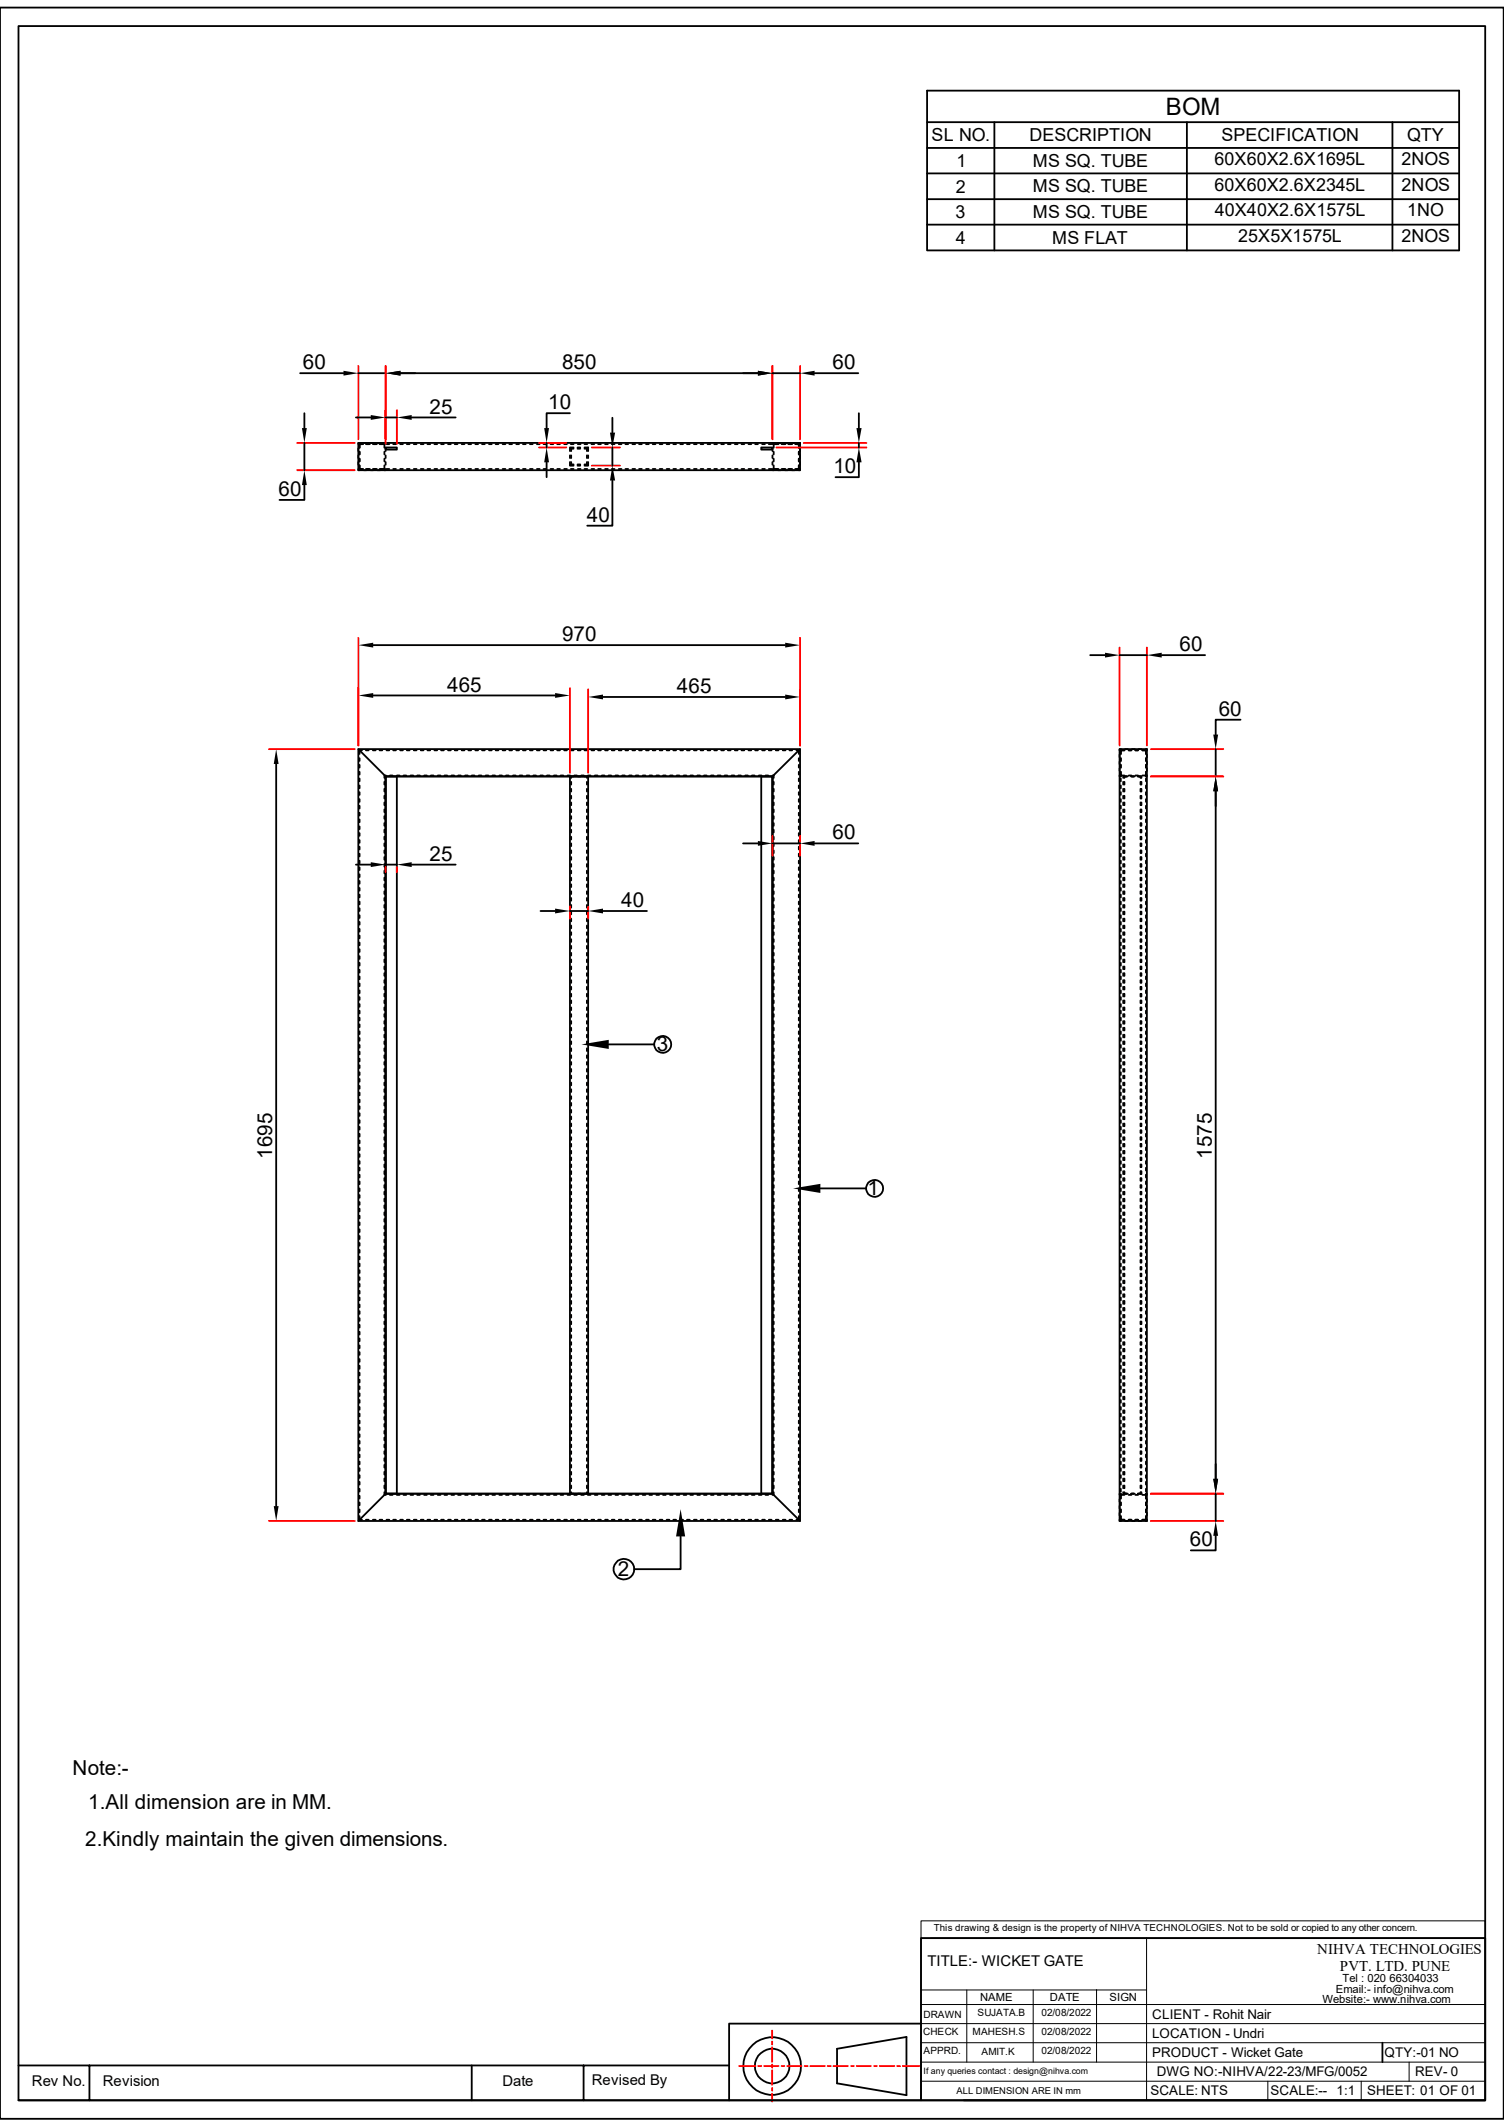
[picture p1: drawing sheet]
<svg xmlns="http://www.w3.org/2000/svg" width="210mm" height="297mm" viewBox="0 0 210 297" stroke-linecap="round" stroke-linejoin="round" font-family="sans-serif">
<g fill="none" stroke="#000" stroke-width=".25">
<path d="M0 1.1h210v294.8h-210zM2.6 3.6h204.8v289.7h-204.8zM41.9 52.1h6.1M50 52.1h3.8M55.9 52.1h49.9M107.9 52.1h3.8M113.7 52.1h6.1M50 61.8h61.7v3.9h-61.7zM50 65.5v.2h.2M50 62.6v.4M50 63.6v.4M50 64.5v.4"/>
<path d="M50.2 61.8h-.2v.2M50.2 63.1v.4M50.2 64.1v.3M50.5 65.5h-.3v-.5v.5h.5M50.5 62h-.3v.5v-.5h.5M50.8 65.7h.4M50.8 61.8h.4M51.1 62h.5M51.6 65.5h-.5M51.7 65.7h.4M51.7 61.8h.4M52.1 62h.5"/>
<path d="M52.6 65.5h-.5M52.7 65.7h.4M52.7 61.8h.4M53 62h.7v.5M53 65.5h.4M53.6 61.8h.2v.2M53.7 65v.5h-.5M53.7 63.1v.4M53.7 64.1v.3M53.8 62.6v.4M53.8 63.6v.4M53.8 64.5v.4"/>
<path d="M53.8 62.5h1.6v.3h-1.6zM53.8 65.5v.2h-.2M54 65.5h.4M54 62h.4M54.9 62h.4M54.9 65.5h.4M55.9 65.5h.4M55.9 62h.4M56.8 62h.4M56.8 65.5h.4M57.8 62h.4M57.8 65.5h.4"/>
<path d="M58.8 62h.3M58.8 65.5h.3M59.7 62h.4M59.7 65.5h.4M60.7 65.5h.3M60.7 62h.3M61.6 62h.4M61.6 65.5h.4M62.6 65.5h.3M62.6 62h.3M63.5 65.5h.4M63.5 62h.4"/>
<path d="M64.5 62h.4M64.5 65.5h.4M65.4 65.5h.4M65.4 62h.4M66.4 62h.4M66.4 65.5h.4M67.3 62h.4M67.3 65.5h.4M68.3 62h.4M68.3 65.5h.4M69.2 62h.4M69.2 65.5h.4"/>
<path d="M70.2 65.5h.4M70.2 62h.4M71.1 62h.4M71.1 65.5h.4M72.1 65.5h.4M72.1 62h.4M73 62h.4M73 65.5h.4M74 62h.4M74 65.5h.4M75 62h.4M75 65.5h.4"/>
<path d="M75.9 62h.4M75.9 65.5h.4M76.9 62h.4M76.9 65.5h.4M77.8 62h.4M77.8 65.5h.4M78.8 62h.4M78.8 65.5h.4M79.6 64.5v.5h.5M79.6 63.6v.4M79.7 65.5h.4M79.7 62h.4"/>
<path d="M79.8 64.5v.4h.3M79.8 63.6v.4M80.1 62.5h-.5v.5M80.1 62.7h-.3v.3M80.6 65h.4M80.6 62.5h.4M80.6 64.9h.4M80.6 62.7h.4M80.7 62h.4M80.7 65.5h.4M81.6 62h.4M81.6 65.5h.4"/>
<path d="M81.6 62.7h.4v.3M81.6 62.5h.5v.5M82 64.5v.4h-.4M82 63.6v.4M82.1 64.5v.5h-.5M82.1 63.6v.4M82.6 62h.4M82.6 65.5h.4M83.5 62h.4M83.5 65.5h.4M84.5 62h.4M84.5 65.5h.4"/>
<path d="M85.4 62h.4M85.4 65.5h.4M86.4 62h.4M86.4 65.5h.4M87.3 65.5h.4M87.3 62h.4M88.3 62h.4M88.3 65.5h.4M89.2 65.5h.4M89.2 62h.4M90.2 62h.4M90.2 65.5h.4"/>
<path d="M91.1 62h.4M91.1 65.5h.4M92.1 62h.4M92.1 65.5h.4M93.1 62h.4M93.1 65.5h.4M94 65.5h.4M94 62h.4M95 62h.4M95 65.5h.4M95.9 65.5h.4M95.9 62h.4"/>
<path d="M96.9 62h.4M96.9 65.5h.4M97.8 62h.4M97.8 65.5h.4M98.8 65.5h.4M98.8 62h.4M99.7 62h.4M99.7 65.5h.4M100.7 65.5h.4M100.7 62h.4M101.6 62h.4M101.6 65.5h.4"/>
<path d="M102.6 62h.4M102.6 65.5h.4M103.5 65.5h.4M103.5 62h.4M104.5 62h.4M104.5 65.5h.4M105.5 65.5h.3M105.5 62h.3M106.3 62.5h1.6v.3h-1.6zM106.4 62h.4M106.4 65.5h.4M107.4 62h.3"/>
<path d="M107.4 65.5h.3M107.9 65.5v.2h.2M107.9 62.6v.4M107.9 63.6v.4M107.9 64.5v.4M108 65v.5h.5M108 63.1v.4M108 64.1v.3M108.1 61.8h-.2v.2M108.3 65.5h.4M108.3 62h.4M108.5 62h-.5v.5"/>
<path d="M108.6 65.7h.4M108.6 61.8h.4M109.1 65.5h.6M109.6 65.7h.4M109.6 61.8h.4M109.7 62h-.6M110.1 65.5h.5M110.6 65.7h.4M110.6 61.8h.4M110.6 62h-.5M111 65.5h.5v-.5v.5h-.3M111 62h.5v.5"/>
<path d="M111.5 61.8h.2v.2M111.5 63.1v.4M111.5 64.1v.3M111.7 65.5v.2h-.2M111.7 62.6v.4M111.7 63.6v.4M111.7 64.5v.4M52.1 90.1h57.5M52.1 97.1h25.4M84.2 97.3h25.4M38.6 106.7v103.6M50 104.6h61.7v107.8h-61.7z"/>
<path d="M50 104.6l3.8 3.8M50.2 105.9v.4M50.2 106.8v.4M50.2 107.8v.4M50.2 108.7v.4M50.2 109.7v.4M50.2 110.6v.4M50.2 111.6v.4M50.2 112.5v.4M50.2 113.5v.4M50.2 114.4v.4M50.2 115.4v.4"/>
<path d="M50.2 116.3v.4M50.2 117.3v.4M50.2 118.2v.4M50.2 119.2v.4M50.5 104.8h-.3v.5M51.1 104.8h.4M52.1 104.8h.4M53 104.8h.4M53.7 109.2v.4M53.7 110.2v.3M53.7 111.1v.4M53.7 112.1v.3"/>
<path d="M53.7 113v.4M53.7 114v.3M53.7 114.9v.4M53.7 115.9v.3M53.7 116.8v.4M53.7 117.8v.4M53.7 118.7v.4M53.7 119.7v.4M53.8 108.4h54.1v100.2h-54.1zM53.8 108.4h1.6v100.2h-1.6zM53.9 108.3h-.2v.3M54 104.8h.4"/>
<path d="M54.4 108.3h.4M54.9 104.8h.4M55.4 108.3h.4M55.9 104.8h.4M56.3 108.3h.4M56.8 104.8h.4M57.3 108.3h.4M57.8 104.8h.4M58.3 108.3h.3M58.8 104.8h.3M59.2 108.3h.4M59.7 104.8h.4"/>
<path d="M60.2 108.3h.3M60.7 104.8h.3M61.1 108.3h.4M61.6 104.8h.4M62.1 108.3h.3M62.6 104.8h.3M63 108.3h.4M63.5 104.8h.4M64 108.3h.3M64.5 104.8h.4M64.9 108.3h.4M65.4 104.8h.4"/>
<path d="M65.9 108.3h.4M66.4 104.8h.4M66.8 108.3h.4M67.3 104.8h.4M67.8 108.3h.4M68.3 104.8h.4M68.7 108.3h.4M69.2 104.8h.4M69.7 108.3h.4M70.2 104.8h.4M70.7 108.3h.3M71.1 104.8h.4"/>
<path d="M71.6 108.3h.4M72.1 104.8h.4M72.6 108.3h.3M73 104.8h.4M73.5 108.3h.4M74 104.8h.4M74.5 108.3h.3M75 104.8h.4M75.4 108.3h.4M75.9 104.8h.4M76.4 108.3h.4M76.9 104.8h.4"/>
<path d="M77.3 108.3h.4M77.8 104.8h.4M78.3 108.3h.4M78.8 104.8h.4M79.2 108.3h.4M79.6 108.4h2.5v100.2h-2.5zM79.7 104.8h.4M79.8 109.2v.4M79.8 110.2v.3M79.8 111.1v.4M79.8 112.1v.3M79.8 113v.4"/>
<path d="M79.8 114v.3M79.8 114.9v.4M79.8 115.9v.3M79.8 116.8v.4M79.8 117.8v.4M79.8 118.7v.4M79.8 119.7v.4M80.1 108.4h-.3v.2M80.2 108.3h.4M80.7 108.4h.4M80.7 104.8h.4M81.2 108.3h.3"/>
<path d="M81.6 104.8h.4M81.6 108.4h.4v.2M82 109.2v.4M82 110.2v.3M82 111.1v.4M82 112.1v.3M82 113v.4M82 114v.3M82 114.9v.4M82 115.9v.3M82 116.8v.4M82 117.8v.4"/>
<path d="M82 118.7v.4M82 119.7v.4M82.1 108.3h.4M82.6 104.8h.4M83.1 108.3h.3M83.5 104.8h.4M84 108.3h.4M84.5 104.8h.4M85 108.3h.3M85.4 104.8h.4M85.9 108.3h.4M86.4 104.8h.4"/>
<path d="M86.9 108.3h.3M87.3 104.8h.4M87.8 108.3h.4M88.3 104.8h.4M88.8 108.3h.4M89.2 104.8h.4M89.7 108.3h.4M90.2 104.8h.4M90.7 108.3h.4M91.1 104.8h.4M91.7 108.3h.3M92.1 104.8h.4"/>
<path d="M92.6 108.3h.4M93.1 104.8h.4M93.6 108.3h.3M94 104.8h.4M94.5 108.3h.4M95 104.8h.4M95.5 108.3h.3M95.9 104.8h.4M96.4 108.3h.4M96.9 104.8h.4M97.4 108.3h.3M97.8 104.8h.4"/>
<path d="M98.3 108.3h.4M98.8 104.8h.4M99.3 108.3h.4M99.7 104.8h.4M100.2 108.3h.4M100.7 104.8h.4M101.2 108.3h.4M101.6 104.8h.4M102.2 108.3h.3M102.6 104.8h.4M103.1 108.3h.4M103.5 104.8h.4"/>
<path d="M104.1 108.3h.3M104.5 104.8h.4M105 108.3h.4M105.5 104.8h.3M106 108.3h.3M106.3 108.4h1.6v100.2h-1.6zM106.4 104.8h.4M106.9 108.3h.4M107.4 104.8h.3M107.9 108.3h.1v.3M108 109.2v.4M108 110.2v.3"/>
<path d="M108 111.1v.4M108 112.1v.3M108 113v.4M108 114v.3M108 114.9v.4M108 115.9v.3M108 116.8v.4M108 117.8v.4M108 118.7v.4M108 119.7v.4M108.3 104.8h.4M109.3 104.8h.4"/>
<path d="M110.2 104.8h.4M111.2 104.8h.3v.5M111.5 105.9v.4M111.5 106.8v.4M111.5 107.8v.4M111.5 108.7v.4M111.5 109.7v.4M111.5 110.6v.4M111.5 111.6v.4M111.5 112.5v.4M111.5 113.5v.4M111.5 114.4v.4"/>
<path d="M111.5 115.4v.4M111.5 116.3v.4M111.5 117.3v.4M111.5 118.2v.4M111.5 119.2v.4M111.7 104.6l-3.8 3.8M156.3 104.6h3.8v107.8h-3.8zM156.3 108.2v.2h.2M156.3 105.4v.3M156.3 106.3v.4M156.3 107.3v.4M156.5 108.2v-.4v.5h.5"/>
<path d="M156.5 105.9v.4M156.5 106.8v.4M156.5 108.7v.4M156.5 109.7v.4M156.5 110.6v.4M156.5 111.6v.4M156.5 112.5v.4M156.5 113.5v.4M156.5 114.4v.4M156.5 115.4v.4M156.5 116.3v.4M156.5 117.3v.4"/>
<path d="M156.5 118.2v.4M156.5 119.2v.4M156.5 104.6h-.2v.2M156.8 109.2v.4M156.8 110.2v.3M156.8 111.1v.4M156.8 112.1v.3M156.8 113v.4M156.8 114v.3M156.8 114.9v.4M156.8 115.9v.3M156.8 116.8v.4"/>
<path d="M156.8 117.8v.4M156.8 118.7v.4M156.8 119.7v.4M156.8 108.6v-.2h.6h-.4v.2M157 104.8h-.5v.5M157 109.2v.4M157 110.2v.3M157 111.1v.4M157 112.1v.3M157 113v.4M157 114v.3M157 114.9v.4"/>
<path d="M157 115.9v.3M157 116.8v.4M157 117.8v.4M157 118.7v.4M157 119.7v.4M157.1 108.4h.4M157.1 104.6h.4M157.6 104.8h.4M157.6 108.3h.4M157.9 108.4h.6M158.1 104.6h.4M158.5 104.8h.4"/>
<path d="M158.5 108.3h.4M159 108.4h.4M159 104.6h.4M159.3 108.6v-.2h-.4h.5v.2M159.3 109.2v.4M159.3 110.2v.3M159.3 111.1v.4M159.3 112.1v.3M159.3 113v.4M159.3 114v.3M159.3 114.9v.4M159.3 115.9v.3"/>
<path d="M159.3 116.8v.4M159.3 117.8v.4M159.3 118.7v.4M159.3 119.7v.4M159.4 109.2v.4M159.4 110.2v.3M159.4 111.1v.4M159.4 112.1v.3M159.4 113v.4M159.4 114v.3M159.4 114.9v.4M159.4 115.9v.3"/>
<path d="M159.4 116.8v.4M159.4 117.8v.4M159.4 118.7v.4M159.4 119.7v.4M159.5 104.8h.5v.5v-.5zM160 104.6h.1v.2M160 108.2v-.4v.5h-.5M160 105.9v.4M160 108.7v.4M160 109.7v.4M160 110.6v.4M160 111.6v.4"/>
<path d="M160 112.5v.4M160 113.5v.4M160 114.4v.4M160 115.4v.4M160 116.3v.4M160 117.3v.4M160 118.2v.4M160 119.2v.4M160 106.8v.4M160.1 108.2v.2h-.1M160.1 105.4v.3M160.1 106.3v.4"/>
<path d="M160.1 107.3v.4M50.2 120.2v.4M50.2 121.1v.4M50.2 122.1v.4M50.2 123v.4M50.2 124v.4M50.2 124.9v.4M50.2 125.9v.4M50.2 126.8v.4M50.2 127.8v.4M50.2 128.7v.4M50.2 129.7v.4"/>
<path d="M50.2 130.6v.4M50.2 131.6v.4M50.2 132.5v.4M50.2 133.5v.4M50.2 134.5v.3M50.2 135.4v.4M50.2 136.4v.3M50.2 137.3v.4M50.2 138.3v.4M50.2 139.2v.4M53.7 120.7v.3M53.7 121.6v.4"/>
<path d="M53.7 122.6v.3M53.7 123.5v.4M53.7 124.5v.3M53.7 125.4v.4M53.7 126.4v.3M53.7 127.3v.4M53.7 128.3v.4M53.7 129.2v.4M53.7 130.2v.4M53.7 131.1v.4M53.7 132.1v.4M53.7 133.1v.3"/>
<path d="M53.7 134v.4M53.7 135v.3M53.7 135.9v.4M53.7 136.9v.3M53.7 137.8v.4M53.7 138.8v.3M53.7 139.7v.4M75.5 127.2h2M79.6 127.2h2.5M79.8 120.7v.3M79.8 121.6v.4M79.8 122.6v.3"/>
<path d="M79.8 123.5v.4M79.8 124.5v.3M79.8 125.4v.4M79.8 126.4v.3M79.8 127.3v.4M79.8 128.3v.4M79.8 129.2v.4M79.8 130.2v.4M79.8 131.1v.4M79.8 132.1v.4M79.8 133.1v.3M79.8 134v.4"/>
<path d="M79.8 135v.3M79.8 135.9v.4M79.8 136.9v.3M79.8 137.8v.4M79.8 138.8v.3M79.8 139.7v.4M82 120.6v.4M82 121.6v.4M82 122.6v.3M82 123.5v.4M82 124.5v.3M82 125.4v.4"/>
<path d="M82 126.4v.3M82 127.3v.4M82 128.3v.4M82 129.2v.4M82 130.2v.4M82 131.1v.4M82 132.1v.4M82 133.1v.3M82 134v.4M82 135v.3M82 135.9v.4M82 136.9v.3"/>
<path d="M82 137.8v.4M82 138.8v.3M82 139.7v.4M84.2 127.2h6.1M108 120.6v.4M108 121.6v.4M108 122.6v.3M108 123.5v.4M108 124.5v.3M108 125.4v.4M108 126.4v.3M108 127.3v.4"/>
<path d="M108 128.3v.4M108 129.2v.4M108 130.2v.4M108 131.1v.4M108 132.1v.4M108 133.1v.3M108 134v.4M108 135v.3M108 135.9v.4M108 136.9v.3M108 137.8v.4M108 138.8v.3"/>
<path d="M108 139.7v.4M111.5 120.2v.4M111.5 121.1v.4M111.5 122.1v.4M111.5 123v.4M111.5 124v.4M111.5 124.9v.4M111.5 125.9v.4M111.5 126.8v.4M111.5 127.8v.4M111.5 128.7v.4M111.5 129.7v.4"/>
<path d="M111.5 130.6v.4M111.5 131.6v.4M111.5 132.5v.4M111.5 133.5v.4M111.5 134.5v.3M111.5 135.4v.4M111.5 136.4v.3M111.5 137.3v.4M111.5 138.3v.4M111.5 139.2v.4M156.5 120.2v.4M156.5 121.1v.4"/>
<path d="M156.5 122.1v.4M156.5 123v.4M156.5 124v.4M156.5 124.9v.4M156.5 125.9v.4M156.5 126.8v.4M156.5 127.8v.4M156.5 128.7v.4M156.5 129.7v.4M156.5 130.6v.4M156.5 131.6v.4M156.5 132.5v.4"/>
<path d="M156.5 133.5v.4M156.5 134.5v.3M156.5 135.4v.4M156.5 136.4v.3M156.5 137.3v.4M156.5 138.3v.4M156.5 139.2v.4M156.8 120.7v.3M156.8 121.6v.4M156.8 122.6v.3M156.8 123.5v.4M156.8 124.5v.3"/>
<path d="M156.8 125.4v.4M156.8 126.4v.3M156.8 127.3v.4M156.8 128.3v.4M156.8 129.2v.4M156.8 130.2v.4M156.8 131.1v.4M156.8 132.1v.4M156.8 133.1v.3M156.8 134v.4M156.8 135v.3M156.8 135.9v.4"/>
<path d="M156.8 136.9v.3M156.8 137.8v.4M156.8 138.8v.3M156.8 139.7v.4M157 120.7v.3M157 121.6v.4M157 122.6v.3M157 123.5v.4M157 124.5v.3M157 125.4v.4M157 126.4v.3M157 127.3v.4"/>
<path d="M157 128.3v.4M157 129.2v.4M157 130.2v.4M157 131.1v.4M157 132.1v.4M157 133.1v.3M157 134v.4M157 135v.3M157 135.9v.4M157 136.9v.3M157 137.8v.4M157 138.8v.3"/>
<path d="M157 139.7v.4M159.3 120.6v.4M159.3 121.6v.4M159.3 122.6v.3M159.3 123.5v.4M159.3 124.5v.3M159.3 125.4v.4M159.3 126.4v.3M159.3 127.3v.4M159.3 128.3v.4M159.3 129.2v.4M159.3 130.2v.4"/>
<path d="M159.3 131.1v.4M159.3 132.1v.4M159.3 133.1v.3M159.3 134v.4M159.3 135v.3M159.3 135.9v.4M159.3 136.9v.3M159.3 137.8v.4M159.3 138.8v.3M159.3 139.7v.4M159.4 120.6v.4M159.4 121.6v.4"/>
<path d="M159.4 122.6v.3M159.4 123.5v.4M159.4 124.5v.3M159.4 125.4v.4M159.4 126.4v.3M159.4 127.3v.4M159.4 128.3v.4M159.4 129.2v.4M159.4 130.2v.4M159.4 131.1v.4M159.4 132.1v.4M159.4 133.1v.3"/>
<path d="M159.4 134v.4M159.4 135v.3M159.4 135.9v.4M159.4 136.9v.3M159.4 137.8v.4M159.4 138.8v.3M159.4 139.7v.4M160 120.2v.4M160 121.1v.4M160 122.1v.4M160 123v.4M160 124v.4"/>
<path d="M160 124.9v.4M160 125.9v.4M160 126.8v.4M160 127.8v.4M160 128.7v.4M160 129.7v.4M160 130.6v.4M160 131.6v.4M160 132.5v.4M160 133.5v.4M160 134.5v.3M160 135.4v.4"/>
<path d="M160 136.4v.3M160 137.3v.4M160 138.3v.4M160 139.2v.4M50.2 140.2v.4M50.2 141.1v.4M50.2 142.1v.4M50.2 143v.4M50.2 144v.4M50.2 144.9v.4M50.2 145.9v.4M50.2 146.9v.3"/>
<path d="M50.2 147.8v.4M50.2 148.8v.3M50.2 149.7v.4M50.2 150.7v.3M50.2 151.6v.4M50.2 152.6v.4M50.2 153.5v.4M50.2 154.5v.4M50.2 155.4v.4M50.2 156.4v.4M50.2 157.4v.3M50.2 158.3v.4"/>
<path d="M50.2 159.3v.3M53.7 140.7v.4M53.7 141.6v.4M53.7 142.6v.4M53.7 143.5v.4M53.7 144.5v.4M53.7 145.4v.4M53.7 146.4v.4M53.7 147.4v.3M53.7 148.3v.4M53.7 149.3v.3M53.7 150.2v.4"/>
<path d="M53.7 151.2v.4M53.7 152.1v.4M53.7 153.1v.4M53.7 154v.4M53.7 155v.4M53.7 155.9v.4M53.7 156.9v.4M53.7 157.8v.4M53.7 158.8v.4M53.7 159.7v.4M79.8 140.7v.4M79.8 141.6v.4"/>
<path d="M79.8 142.6v.4M79.8 143.5v.4M79.8 144.5v.4M79.8 145.4v.4M79.8 146.4v.4M79.8 147.4v.3M79.8 148.3v.4M79.8 149.3v.3M79.8 150.2v.4M79.8 151.2v.4M79.8 152.1v.4M79.8 153.1v.4"/>
<path d="M79.8 154v.4M79.8 155v.4M79.8 155.9v.4M79.8 156.9v.4M79.8 157.8v.4M79.8 158.8v.4M79.8 159.7v.4M82 140.7v.4M82 141.6v.4M82 142.6v.4M82 143.5v.4M82 144.5v.4"/>
<path d="M82 145.4v.4M82 146.4v.4M82 147.4v.3M82 148.3v.4M82 149.3v.3M82 150.2v.4M82 151.2v.4M82 152.1v.4M82 153.1v.4M82 154v.4M82 155v.4M82 155.9v.4"/>
<path d="M82 156.9v.4M82 157.8v.4M82 158.8v.4M82 159.7v.4M108 140.7v.4M108 141.6v.4M108 142.6v.4M108 143.5v.4M108 144.5v.4M108 145.4v.4M108 146.4v.4M108 147.4v.3"/>
<path d="M108 148.3v.4M108 149.3v.3M108 150.2v.4M108 151.2v.4M108 152.1v.4M108 153.1v.4M108 154v.4M108 155v.4M108 155.9v.4M108 156.9v.4M108 157.8v.4M108 158.8v.4"/>
<path d="M108 159.7v.4M111.5 140.2v.4M111.5 141.1v.4M111.5 142.1v.4M111.5 143v.4M111.5 144v.4M111.5 144.9v.4M111.5 145.9v.4M111.5 146.9v.3M111.5 147.8v.4M111.5 148.8v.3M111.5 149.7v.4"/>
<path d="M111.5 150.7v.3M111.5 151.6v.4M111.5 152.6v.4M111.5 153.5v.4M111.5 154.5v.4M111.5 155.4v.4M111.5 156.4v.4M111.5 157.4v.3M111.5 158.3v.4M111.5 159.3v.3M156.5 140.2v.4M156.5 141.1v.4"/>
<path d="M156.5 142.1v.4M156.5 143v.4M156.5 144v.4M156.5 144.9v.4M156.5 145.9v.4M156.5 146.9v.3M156.5 147.8v.4M156.5 148.8v.3M156.5 149.7v.4M156.5 150.7v.3M156.5 151.6v.4M156.5 152.6v.4"/>
<path d="M156.5 153.5v.4M156.5 154.5v.4M156.5 155.4v.4M156.5 156.4v.4M156.5 157.4v.3M156.5 158.3v.4M156.5 159.3v.3M156.8 140.7v.4M156.8 141.6v.4M156.8 142.6v.4M156.8 143.5v.4M156.8 144.5v.4"/>
<path d="M156.8 145.4v.4M156.8 146.4v.4M156.8 147.4v.3M156.8 148.3v.4M156.8 149.3v.3M156.8 150.2v.4M156.8 151.2v.4M156.8 152.1v.4M156.8 153.1v.4M156.8 154v.4M156.8 155v.4M156.8 155.9v.4"/>
<path d="M156.8 156.9v.4M156.8 157.8v.4M156.8 158.8v.4M156.8 159.7v.4M157 140.7v.4M157 141.6v.4M157 142.6v.4M157 143.5v.4M157 144.5v.4M157 145.4v.4M157 146.4v.4M157 147.4v.3"/>
<path d="M157 148.3v.4M157 149.3v.3M157 150.2v.4M157 151.2v.4M157 152.1v.4M157 153.1v.4M157 154v.4M157 155v.4M157 155.9v.4M157 156.9v.4M157 157.8v.4M157 158.8v.4"/>
<path d="M157 159.7v.4M159.3 140.7v.4M159.3 141.6v.4M159.3 142.6v.4M159.3 143.5v.4M159.3 144.5v.4M159.3 145.4v.4M159.3 146.4v.4M159.3 147.4v.3M159.3 148.3v.4M159.3 149.3v.3M159.3 150.2v.4"/>
<path d="M159.3 151.2v.4M159.3 152.1v.4M159.3 153.1v.4M159.3 154v.4M159.3 155v.4M159.3 155.9v.4M159.3 156.9v.4M159.3 157.8v.4M159.3 158.8v.4M159.3 159.7v.4M159.4 140.7v.4M159.4 141.6v.4"/>
<path d="M159.4 142.6v.4M159.4 143.5v.4M159.4 144.5v.4M159.4 145.4v.4M159.4 146.4v.4M159.4 147.4v.3M159.4 148.3v.4M159.4 149.3v.3M159.4 150.2v.4M159.4 151.2v.4M159.4 152.1v.4M159.4 153.1v.4"/>
<path d="M159.4 154v.4M159.4 155v.4M159.4 155.9v.4M159.4 156.9v.4M159.4 157.8v.4M159.4 158.8v.4M159.4 159.7v.4M160 140.2v.4M160 141.1v.4M160 142.1v.4M160 143v.4M160 144v.4"/>
<path d="M160 144.9v.4M160 145.9v.4M160 146.9v.3M160 147.8v.4M160 148.8v.3M160 149.7v.4M160 150.7v.3M160 151.6v.4M160 152.6v.4M160 153.5v.4M160 154.5v.4M160 155.4v.4"/>
<path d="M160 156.4v.4M160 157.4v.3M160 158.3v.4M160 159.3v.3M50.2 160.2v.4M50.2 161.2v.3M50.2 162.1v.4M50.2 163.1v.3M50.2 164v.4M50.2 165v.4M50.2 165.9v.4M50.2 166.9v.4"/>
<path d="M50.2 167.9v.3M50.2 168.8v.4M50.2 169.8v.3M50.2 170.7v.4M50.2 171.7v.3M50.2 172.6v.4M50.2 173.6v.3M50.2 174.5v.4M50.2 175.5v.4M50.2 176.4v.4M50.2 177.4v.4M50.2 178.4v.3"/>
<path d="M50.2 179.3v.4M53.7 160.7v.4M53.7 161.6v.4M53.7 162.6v.4M53.7 163.5v.5M53.7 164.5v.4M53.7 165.5v.4M53.7 166.4v.4M53.7 167.4v.4M53.7 168.3v.4M53.7 169.3v.4M53.7 170.2v.4"/>
<path d="M53.7 171.2v.4M53.7 172.1v.4M53.7 173.1v.4M53.7 174v.4M53.7 175v.4M53.7 175.9v.4M53.7 176.9v.4M53.7 177.8v.4M53.7 178.8v.4M53.7 179.7v.4M79.8 160.7v.4M79.8 161.6v.4"/>
<path d="M79.8 162.6v.4M79.8 163.5v.5M79.8 164.5v.4M79.8 165.5v.4M79.8 166.4v.4M79.8 167.4v.4M79.8 168.3v.4M79.8 169.3v.4M79.8 170.2v.4M79.8 171.2v.4M79.8 172.1v.4M79.8 173.1v.4"/>
<path d="M79.8 174v.4M79.8 175v.4M79.8 175.9v.4M79.8 176.9v.4M79.8 177.8v.4M79.8 178.8v.4M79.8 179.7v.4M82 160.7v.4M82 161.6v.4M82 162.6v.4M82 163.5v.5M82 164.5v.4"/>
<path d="M82 165.5v.4M82 166.4v.4M82 167.4v.4M82 168.3v.4M82 169.3v.4M82 170.2v.4M82 171.2v.4M82 172.1v.4M82 173.1v.4M82 174v.4M82 175v.4M82 175.9v.4"/>
<path d="M82 176.9v.4M82 177.8v.4M82 178.8v.4M82 179.7v.4M108 160.7v.4M108 161.6v.4M108 162.6v.4M108 163.5v.5M108 164.5v.4M108 165.5v.4M108 166.4v.4M108 167.4v.4"/>
<path d="M108 168.3v.4M108 169.3v.4M108 170.2v.4M108 171.2v.4M108 172.1v.4M108 173.1v.4M108 174v.4M108 175v.4M108 175.9v.4M108 176.9v.4M108 177.8v.4M108 178.8v.4"/>
<path d="M108 179.7v.4M111.5 160.2v.4M111.5 161.2v.3M111.5 162.1v.4M111.5 163.1v.3M111.5 164v.4M111.5 165v.4M111.5 165.9v.4M111.5 166.9v.4M111.5 167.9v.3M111.5 168.8v.4M111.5 169.8v.3"/>
<path d="M111.5 170.7v.4M111.5 171.7v.3M111.5 172.6v.4M111.5 173.6v.3M111.5 174.5v.4M111.5 175.5v.4M111.5 176.4v.4M111.5 177.4v.4M111.5 178.4v.3M111.5 179.3v.4M156.5 160.2v.4M156.5 161.2v.3"/>
<path d="M156.5 162.1v.4M156.5 163.1v.3M156.5 164v.4M156.5 165v.4M156.5 165.9v.4M156.5 166.9v.4M156.5 167.9v.3M156.5 168.8v.4M156.5 169.8v.3M156.5 170.7v.4M156.5 171.7v.3M156.5 172.6v.4"/>
<path d="M156.5 173.6v.3M156.5 174.5v.4M156.5 175.5v.4M156.5 176.4v.4M156.5 177.4v.4M156.5 178.4v.3M156.5 179.3v.4M156.8 160.7v.4M156.8 161.6v.4M156.8 162.6v.4M156.8 163.5v.5M156.8 164.5v.4"/>
<path d="M156.8 165.5v.4M156.8 166.4v.4M156.8 167.4v.4M156.8 168.3v.4M156.8 169.3v.4M156.8 170.2v.4M156.8 171.2v.4M156.8 172.1v.4M156.8 173.1v.4M156.8 174v.4M156.8 175v.4M156.8 175.9v.4"/>
<path d="M156.8 176.9v.4M156.8 177.8v.4M156.8 178.8v.4M156.8 179.7v.4M157 160.7v.4M157 161.6v.4M157 162.6v.4M157 163.5v.5M157 164.5v.4M157 165.5v.4M157 166.4v.4M157 167.4v.4"/>
<path d="M157 168.3v.4M157 169.3v.4M157 170.2v.4M157 171.2v.4M157 172.1v.4M157 173.1v.4M157 174v.4M157 175v.4M157 175.9v.4M157 176.9v.4M157 177.8v.4M157 178.8v.4"/>
<path d="M157 179.7v.4M159.3 160.7v.4M159.3 161.6v.4M159.3 162.6v.4M159.3 163.5v.5M159.3 164.5v.4M159.3 165.5v.4M159.3 166.4v.4M159.3 167.4v.4M159.3 168.3v.4M159.3 169.3v.4M159.3 170.2v.4"/>
<path d="M159.3 171.2v.4M159.3 172.1v.4M159.3 173.1v.4M159.3 174v.4M159.3 175v.4M159.3 175.9v.4M159.3 176.9v.4M159.3 177.8v.4M159.3 178.8v.4M159.3 179.7v.4M159.4 160.7v.4M159.4 161.6v.4"/>
<path d="M159.4 162.6v.4M159.4 163.5v.5M159.4 164.5v.4M159.4 165.5v.4M159.4 166.4v.4M159.4 167.4v.4M159.4 168.3v.4M159.4 169.3v.4M159.4 170.2v.4M159.4 171.2v.4M159.4 172.1v.4M159.4 173.1v.4"/>
<path d="M159.4 174v.4M159.4 175v.4M159.4 175.9v.4M159.4 176.9v.4M159.4 177.8v.4M159.4 178.8v.4M159.4 179.7v.4M160 160.2v.4M160 161.2v.3M160 162.1v.4M160 163.1v.3M160 164v.4"/>
<path d="M160 165v.4M160 165.9v.4M160 166.9v.4M160 167.9v.3M160 168.8v.4M160 169.8v.3M160 170.7v.4M160 171.7v.3M160 172.6v.4M160 173.6v.3M160 174.5v.4M160 175.5v.4"/>
<path d="M160 176.4v.4M160 177.4v.4M160 178.4v.3M160 179.3v.4M50.2 180.3v.3M50.2 181.2v.4M50.2 182.2v.3M50.2 183.1v.4M50.2 184.1v.3M50.2 185v.4M50.2 186v.4M50.2 186.9v.4"/>
<path d="M50.2 187.9v.4M50.2 188.8v.4M50.2 189.8v.4M50.2 190.7v.4M50.2 191.7v.4M50.2 192.7v.3M50.2 193.6v.4M50.2 194.6v.3M50.2 195.5v.4M50.2 196.5v.3M50.2 197.4v.4M50.2 198.4v.4"/>
<path d="M50.2 199.3v.4M53.7 180.7v.4M53.7 181.7v.4M53.7 182.6v.4M53.7 183.6v.4M53.7 184.5v.4M53.7 185.5v.4M53.7 186.4v.4M53.7 187.4v.4M53.7 188.3v.4M53.7 189.3v.4M53.7 190.2v.4"/>
<path d="M53.7 191.2v.4M53.7 192.2v.3M53.7 193.1v.4M53.7 194.1v.3M53.7 195v.4M53.7 196v.3M53.7 196.9v.4M53.7 197.9v.3M53.7 198.8v.4M53.7 199.8v.4M79.8 180.7v.4M79.8 181.7v.4"/>
<path d="M79.8 182.6v.4M79.8 183.6v.4M79.8 184.5v.4M79.8 185.5v.4M79.8 186.4v.4M79.8 187.4v.4M79.8 188.3v.4M79.8 189.3v.4M79.8 190.2v.4M79.8 191.2v.4M79.8 192.2v.3M79.8 193.1v.4"/>
<path d="M79.8 194.1v.3M79.8 195v.4M79.8 196v.3M79.8 196.9v.4M79.8 197.9v.3M79.8 198.8v.4M79.8 199.8v.4M82 180.7v.4M82 181.7v.4M82 182.6v.4M82 183.6v.4M82 184.5v.4"/>
<path d="M82 185.5v.4M82 186.4v.4M82 187.4v.4M82 188.3v.4M82 189.3v.4M82 190.2v.4M82 191.2v.4M82 192.2v.3M82 193.1v.4M82 194.1v.3M82 195v.4M82 196v.3"/>
<path d="M82 196.9v.4M82 197.9v.3M82 198.8v.4M82 199.8v.4M108 180.7v.4M108 181.7v.4M108 182.6v.4M108 183.6v.4M108 184.5v.4M108 185.5v.4M108 186.4v.4M108 187.4v.4"/>
<path d="M108 188.3v.4M108 189.3v.4M108 190.2v.4M108 191.2v.4M108 192.2v.3M108 193.1v.4M108 194.1v.3M108 195v.4M108 196v.3M108 196.9v.4M108 197.9v.3M108 198.8v.4"/>
<path d="M108 199.8v.4M111.5 180.3v.3M111.5 181.2v.4M111.5 182.2v.3M111.5 183.1v.4M111.5 184.1v.3M111.5 185v.4M111.5 186v.4M111.5 186.9v.4M111.5 187.9v.4M111.5 188.8v.4M111.5 189.8v.4"/>
<path d="M111.5 190.7v.4M111.5 191.7v.4M111.5 192.7v.3M111.5 193.6v.4M111.5 194.6v.3M111.5 195.5v.4M111.5 196.5v.3M111.5 197.4v.4M111.5 198.4v.4M111.5 199.3v.4M156.5 180.3v.3M156.5 181.2v.4"/>
<path d="M156.5 182.2v.3M156.5 183.1v.4M156.5 184.1v.3M156.5 185v.4M156.5 186v.4M156.5 186.9v.4M156.5 187.9v.4M156.5 188.8v.4M156.5 189.8v.4M156.5 190.7v.4M156.5 191.7v.4M156.5 192.7v.3"/>
<path d="M156.5 193.6v.4M156.5 194.6v.3M156.5 195.5v.4M156.5 196.5v.3M156.5 197.4v.4M156.5 198.4v.4M156.5 199.3v.4M156.8 180.7v.4M156.8 181.7v.4M156.8 182.6v.4M156.8 183.6v.4M156.8 184.5v.4"/>
<path d="M156.8 185.5v.4M156.8 186.4v.4M156.8 187.4v.4M156.8 188.3v.4M156.8 189.3v.4M156.8 190.2v.4M156.8 191.2v.4M156.8 192.2v.3M156.8 193.1v.4M156.8 194.1v.3M156.8 195v.4M156.8 196v.3"/>
<path d="M156.8 196.9v.4M156.8 197.9v.3M156.8 198.8v.4M156.8 199.8v.4M157 180.7v.4M157 181.7v.4M157 182.6v.4M157 183.6v.4M157 184.5v.4M157 185.5v.4M157 186.4v.4M157 187.4v.4"/>
<path d="M157 188.3v.4M157 189.3v.4M157 190.2v.4M157 191.2v.4M157 192.2v.3M157 193.1v.4M157 194.1v.3M157 195v.4M157 196v.3M157 196.9v.4M157 197.9v.3M157 198.8v.4"/>
<path d="M157 199.8v.4M159.3 180.7v.4M159.3 181.7v.4M159.3 182.6v.4M159.3 183.6v.4M159.3 184.5v.4M159.3 185.5v.4M159.3 186.4v.4M159.3 187.4v.4M159.3 188.3v.4M159.3 189.3v.4M159.3 190.2v.4"/>
<path d="M159.3 191.2v.4M159.3 192.2v.3M159.3 193.1v.4M159.3 194.1v.3M159.3 195v.4M159.3 196v.3M159.3 196.9v.4M159.3 197.9v.3M159.3 198.8v.4M159.3 199.8v.4M159.4 180.7v.4M159.4 181.7v.4"/>
<path d="M159.4 182.6v.4M159.4 183.6v.4M159.4 184.5v.4M159.4 185.5v.4M159.4 186.4v.4M159.4 187.4v.4M159.4 188.3v.4M159.4 189.3v.4M159.4 190.2v.4M159.4 191.2v.4M159.4 192.2v.3M159.4 193.1v.4"/>
<path d="M159.4 194.1v.3M159.4 195v.4M159.4 196v.3M159.4 196.9v.4M159.4 197.9v.3M159.4 198.8v.4M159.4 199.8v.4M160 180.3v.3M160 181.2v.4M160 182.2v.3M160 183.1v.4M160 184.1v.3"/>
<path d="M160 185v.4M160 186v.4M160 186.9v.4M160 187.9v.4M160 188.8v.4M160 189.8v.4M160 190.7v.4M160 191.7v.4M160 192.7v.3M160 193.6v.4M160 194.6v.3M160 195.5v.4"/>
<path d="M160 196.5v.3M160 197.4v.4M160 198.4v.4M160 199.3v.4M50.2 200.3v.4M50.2 201.2v.4M50.2 202.2v.4M50.2 203.1v.4M50.2 204.1v.4M50.2 205v.4M50.2 206v.4M50.2 206.9v.4"/>
<path d="M50.2 207.9v.4M50.2 208.9v.4M50.2 209.8v.4M50.2 210.8v.4M50.2 211.7v.5h.3M51.1 212.2h.4M52.1 212.2h.4M53 212.2h.4M53.7 208.4v.3h.2M53.7 200.7v.4M53.7 201.7v.4M53.7 202.6v.4"/>
<path d="M53.7 203.6v.4M53.7 204.6v.3M53.7 205.5v.4M53.7 206.5v.3M53.7 207.4v.4M53.8 208.6l-3.8 3.8M54 212.2h.4M54.4 208.7h.4M54.9 212.2h.4M55.4 208.7h.4M55.9 212.2h.4M56.3 208.7h.4"/>
<path d="M56.8 212.2h.4M57.3 208.7h.4M57.8 212.2h.4M58.3 208.7h.3M58.8 212.2h.3M59.2 208.7h.4M59.7 212.2h.4M60.2 208.7h.3M60.7 212.2h.3M61.1 208.7h.4M61.6 212.2h.4M62.1 208.7h.3"/>
<path d="M62.6 212.2h.3M63 208.7h.4M63.5 212.2h.4M64 208.7h.3M64.5 212.2h.4M64.9 208.7h.4M65.4 212.2h.4M65.9 208.7h.4M66.4 212.2h.4M66.8 208.7h.4M67.3 212.2h.4M67.8 208.7h.4"/>
<path d="M68.3 212.2h.4M68.7 208.7h.4M69.2 212.2h.4M69.7 208.7h.4M70.2 212.2h.4M70.7 208.7h.3M71.1 212.2h.4M71.6 208.7h.4M72.1 212.2h.4M72.6 208.7h.3M73 212.2h.4M73.5 208.7h.4"/>
<path d="M74 212.2h.4M74.5 208.7h.3M75 212.2h.4M75.4 208.7h.4M75.9 212.2h.4M76.4 208.7h.4M76.9 212.2h.4M77.3 208.7h.4M77.8 212.2h.4M78.3 208.7h.4M78.8 212.2h.4M79.2 208.7h.4"/>
<path d="M79.7 212.2h.4M79.8 208.4v.2h.3M79.8 200.7v.4M79.8 201.7v.4M79.8 202.6v.4M79.8 203.6v.4M79.8 204.6v.3M79.8 205.5v.4M79.8 206.5v.3M79.8 207.4v.4M80.2 208.7h.4M80.7 208.6h.4"/>
<path d="M80.7 212.2h.4M81.2 208.7h.3M81.6 212.2h.4M82 208.4v.2h-.4M82 200.7v.4M82 201.7v.4M82 202.6v.4M82 203.6v.4M82 204.6v.3M82 205.5v.4M82 206.5v.3M82 207.4v.4"/>
<path d="M82.1 208.7h.4M82.6 212.2h.4M83.1 208.7h.3M83.5 212.2h.4M84 208.7h.4M84.5 212.2h.4M85 208.7h.3M85.4 212.2h.4M85.9 208.7h.4M86.4 212.2h.4M86.9 208.7h.3M87.3 212.2h.4"/>
<path d="M87.8 208.7h.4M88.3 212.2h.4M88.8 208.7h.4M89.2 212.2h.4M89.7 208.7h.4M90.2 212.2h.4M90.7 208.7h.4M91.1 212.2h.4M91.7 208.7h.3M92.1 212.2h.4M92.6 208.7h.4M93.1 212.2h.4"/>
<path d="M93.6 208.7h.3M94 212.2h.4M94.5 208.7h.4M95 212.2h.4M95.5 208.7h.3M95.9 212.2h.4M96.4 208.7h.4M96.9 212.2h.4M97.4 208.7h.3M97.8 212.2h.4M98.3 208.7h.4M98.8 212.2h.4"/>
<path d="M99.3 208.7h.4M99.7 212.2h.4M100.2 208.7h.4M100.7 212.2h.4M101.2 208.7h.4M101.6 212.2h.4M102.2 208.7h.3M102.6 212.2h.4M103.1 208.7h.4M103.5 212.2h.4M104.1 208.7h.3M104.5 212.2h.4"/>
<path d="M105 208.7h.4M105.5 212.2h.3M106 208.7h.3M106.4 212.2h.4M106.9 208.7h.4M107.4 212.2h.3M107.9 208.6l3.8 3.8M108 200.7v.4M108 201.7v.4M108 202.6v.4M108 203.6v.4M108 204.6v.3"/>
<path d="M108 205.5v.4M108 206.5v.3M108 207.4v.4M108 208.4v.3h-.1M108.3 212.2h.4M109.3 212.2h.4M110.2 212.2h.4M111.5 211.7v.5h-.3M111.5 200.3v.4M111.5 201.2v.4M111.5 202.2v.4M111.5 203.1v.4"/>
<path d="M111.5 204.1v.4M111.5 205v.4M111.5 206v.4M111.5 206.9v.4M111.5 207.9v.4M111.5 208.9v.4M111.5 209.8v.4M111.5 210.8v.4M156.3 212.2v.2h.2M156.3 209.3v.4M156.3 210.3v.4M156.3 211.2v.4"/>
<path d="M156.5 211.7v.5h.5M156.5 200.3v.4M156.5 201.2v.4M156.5 202.2v.4M156.5 203.1v.4M156.5 204.1v.4M156.5 205v.4M156.5 206v.4M156.5 206.9v.4M156.5 207.9v.4M156.5 209.8v.4M156.5 210.8v.4"/>
<path d="M156.5 208.6h-.2v.1M156.8 200.7v.4M156.8 201.7v.4M156.8 202.6v.4M156.8 203.6v.4M156.8 204.6v.3M156.8 205.5v.4M156.8 206.5v.3M156.8 207.4v.4M156.8 208.4v.2h.6h-.4v-.2M157 208.7h-.5v.6v-.4M157 200.7v.4"/>
<path d="M157 201.7v.4M157 202.6v.4M157 203.6v.4M157 204.6v.3M157 205.5v.4M157 206.5v.3M157 207.4v.4M157.1 208.6h.4M157.1 212.4h.4M157.6 212.2h.4M157.6 208.7h.4M157.9 208.6h.6"/>
<path d="M158.1 212.4h.4M158.5 212.2h.4M158.5 208.7h.4M159 212.4h.4M159.3 208.4v.2M159.3 200.7v.4M159.3 201.7v.4M159.3 202.6v.4M159.3 203.6v.4M159.3 204.6v.3M159.3 205.5v.4M159.3 206.5v.3"/>
<path d="M159.3 207.4v.4M159.4 208.4v.2h-.5M159.4 200.7v.4M159.4 201.7v.4M159.4 202.6v.4M159.4 203.6v.4M159.4 204.6v.3M159.4 205.5v.4M159.4 206.5v.3M159.4 207.4v.4M159.5 208.7h.5v.6v-.4M160 208.6h.1v.1"/>
<path d="M160 200.3v.4M160 201.2v.4M160 202.2v.4M160 203.1v.4M160 204.1v.4M160 205v.4M160 206v.4M160 206.9v.4M160 207.9v.4M160 209.8v.4M160 210.8v.4M160 211.7v.5h-.5"/>
<path d="M160.1 209.3v.4M160.1 210.3v.4M160.1 211.2v.4M160.1 212.2v.2h-.1M134.6 293.3h72.8"/>
</g>
<path d="M50 51.1v10.2M53.8 51.1v10.2M107.9 51.1v10.2M111.7 51.1v10.2M50 89.1v15M79.6 96.1v11.8M82.1 96.3v11.6M111.7 89.1v15M37.5 104.6h12M79.6 126.6v1.7M82.1 126.6v1.7M37.5 212.4h12" fill="none" stroke="#f00" stroke-width=".25"/>
<g fill="#000">
<path d="M48 51.8l2 .3-2 .4zM53.8 52.1l2.1-.3v.7zM105.8 51.8l2.1 .3-2.1 .4zM111.7 52.1l2-.3v.7zM50 90.1l2.1-.4v.7zM50 97.1l2.1-.3v.7zM77.5 96.8l2.1 .3-2.1 .4zM82.1 97.3l2.1-.3v.7zM109.6 89.7l2.1 .4-2.1 .3zM109.6 97l2.1 .3-2.1 .4zM38.6 104.6l.3 2.1h-.7zM77.5 126.9l2.1 .3-2.1 .4z"/>
<path d="M82.1 127.2l2.1-.3v.7zM38.2 210.3h.7l-.3 2.1z"/>
</g>
<path d="M128.6 268.2h78.8v2.4h-78.8zM128.6 279.9h78.8M160.1 270.6h47.3M128.6 288h78.8M128.6 285.2h78.8M128.6 282.6h78.8" fill="none" stroke="#000" stroke-width=".14"/>
<path d="M160.5 271.3h22.9v6.3h-22.9z" fill="#fff"/>
<path d="M128.6 270.6v22.7M128.6 277.9h31.5M130 270.6h30.1v22.7M135 277.9v10.1M144.3 277.9v10.1M153.1 277.9v10.1M128.6 290.6h78.8M177 290.6v2.7M190.1 290.6v2.7M196.8 288v2.6" fill="none" stroke="#000" stroke-width=".14"/>
<g fill="none" stroke="#000" stroke-width=".25">
<path d="M129.5 17.1h74.3M129.5 12.7h74.3v22.3h-74.3zM138.9 17.1v17.9M165.7 17.1v17.9M194.4 17.1v17.9M129.5 20.7h74.3M129.5 24.2h74.3M129.5 27.8h74.3M129.5 31.4h74.3M42.5 57.7v2.1M49.7 58.3h2.1M53.8 58.3h1.6"/>
<path d="M57.5 58.3h6.1M79.6 57.7h-3.3v2.1M85.5 58.3v2.1M119.9 57.7v2.1M42.5 67.7v2.1h-3.5M42.5 61.8v3.9M76.3 61.8v.7M76.3 64.6v2M85.5 67.1v6.3h-3.5M85.5 62.5v2.5M119.9 64.6v2h-3.2M119.9 61.8v.7"/>
<path d="M152.2 91.5h2.1M156.3 91.5h3.8M162.2 91.5h6.1M103.8 117.8h2M107.9 117.8h3.8M113.7 117.8h6.1M169.8 104.6v3.8M169.8 110.5v96M173.2 100.5h-3.4v2.1M49.7 120.7h2.1M53.8 120.7h1.6M57.5 120.7h6.1"/>
<path d="M85 145.8h6.3M114.6 165.9h6.3M95 214.5v4.6h-6.4M169.8 214.5v2h-3.5M169.8 208.6v3.8M128.6 270.6h78.8v22.7h-78.8zM2.6 288.4h99.2M12.5 288.4v4.9M65.9 288.4v4.9M81.5 288.4v4.9M116.9 286.1l9.7-1.7v8.2l-9.7-1.7zM128.6 282.6h-26.8v10.7"/>
<path d="M128.6 293.3h-126M193 285.2v2.8"/>
<circle cx="92.5" cy="145.8" r="1.18"/>
<circle cx="122.1" cy="165.9" r="1.18"/>
<circle cx="87.1" cy="219.1" r="1.44"/>
<circle cx="107.8" cy="288.5" r="4"/>
<circle cx="107.8" cy="288.5" r="2.4"/>
</g>
<g fill="none" stroke="#f00" stroke-width=".25">
<path d="M53.8 57.3v4.7M55.4 57.3v4.7M41.5 61.8h8M41.5 65.7h8M75.3 61.8h3.8M75.3 62.5h3.8M82.6 62.5h4M82.6 65h4M108.4 62.5h12.6M112.2 61.8h8.8M156.3 90.4v13.7M160.1 90.4v13.7"/>
<path d="M107.9 116.7v2.8M111.7 116.7v2.8M160.7 104.6h10.1M160.7 108.4h10.1M53.8 121.1v.7M55.4 121.1v.7M160.7 208.6h10.1M160.7 212.4h10.1M103.2 288.5h2.3M105.9 288.5h.4M106.7 288.5h2M107.8 283.5v1.1"/>
<path d="M107.8 285.1v.4M107.8 285.9v2M107.8 288.3v.4M107.8 289.1v2M107.8 291.5v.4M107.8 292.4v1.1M109.1 288.5h.4M109.9 288.5h2M112.4 288.5h.4M113.2 288.5h2M115.6 288.5h.4M116.4 288.5h2"/>
<path d="M118.8 288.5h.4M119.6 288.5h2M122 288.5h.4M122.9 288.5h2M125.3 288.5h.4M126.1 288.5h2.3"/>
</g>
<g fill="#000">
<path d="M42.2 59.8h.6l-.3 2zM51.8 58l2 .3-2 .3zM55.4 58.3l2.1-.3v.6zM76 59.8h.7l-.4 2zM119.6 59.8h.7l-.4 2zM42.5 65.7l.3 2h-.6zM76.3 62.5l.4 2.1h-.7zM85.2 60.4h.7l-.4 2.1zM85.5 65l.4 2.1h-.7zM119.9 62.5l.4 2.1h-.7zM154.3 91.1l2 .4-2 .3zM160.1 91.5l2.1-.4v.7z"/>
<path d="M105.8 117.4l2.1 .4-2.1 .3zM111.7 117.8l2-.4v.7zM169.8 108.4l.3 2.1h-.7zM169.4 102.6h.7l-.3 2zM51.8 120.4l2 .3-2 .4zM55.4 120.7l2.1-.3v.7zM81.2 145.8l3.8-.6v1.3zM110.7 165.9l3.9-.6v1.3zM95 210.7l.7 3.8h-1.3zM169.4 206.5h.7l-.3 2.1zM169.8 212.4l.3 2.1h-.7z"/>
</g>
<text font-size="3.3" x="162.8" y="16">BOM</text>
<g font-size="2.9">
<text x="42.3" y="51.6">60</text>
<text x="78.5" y="51.6">850</text>
<text x="116.2" y="51.6">60</text>
<text x="60" y="57.7">25</text>
<text x="76.5" y="57.2">10</text>
<text x="38.9" y="69.3">60</text>
<text x="116.4" y="66.1">10</text>
<text x="82" y="72.9">40</text>
<text x="78.5" y="89.5">970</text>
<text x="164.7" y="90.9">60</text>
<text x="62.4" y="96.6">465</text>
<text x="94.5" y="96.8">465</text>
<text x="170.2" y="99.9">60</text>
<text x="116.2" y="117.2">60</text>
<text x="60" y="120.2">25</text>
<text x="86.7" y="126.7">40</text>
<text x="91.7" y="146.8">3</text>
<text x="38" y="161.8" transform="rotate(-90 38 161.8)">1695</text>
<text x="169.2" y="161.8" transform="rotate(-90 169.2 161.8)">1575</text>
<text x="121.2" y="166.9">1</text>
<text x="166.2" y="215.9">60</text>
<text x="86.3" y="220">2</text>
<text x="10.1" y="247.9">Note:-</text>
<text x="11.9" y="257.8">2.Kindly maintain the given dimensions.</text>
<text x="12.3" y="252.6">1.All dimension are in MM.</text>
</g>
<g font-size="2.5">
<text x="130.1" y="19.7">SL NO.</text>
<text x="133.6" y="23.3">1</text>
<text x="143.8" y="19.7">DESCRIPTION</text>
<text x="144.2" y="23.3">MS SQ. TUBE</text>
<text x="169.6" y="23">60X60X2.6X1695L</text>
<text x="170.6" y="19.7">SPECIFICATION</text>
<text x="195.7" y="23.1">2NOS</text>
<text x="196.5" y="19.7">QTY</text>
<text x="133.5" y="26.9">2</text>
<text x="144.2" y="26.8">MS SQ. TUBE</text>
<text x="169.6" y="26.6">60X60X2.6X2345L</text>
<text x="195.7" y="26.6">2NOS</text>
<text x="133.4" y="30.5">3</text>
<text x="133.5" y="34.1">4</text>
<text x="144.2" y="30.4">MS SQ. TUBE</text>
<text x="146.9" y="34.1">MS FLAT</text>
<text x="169.6" y="30.2">40X40X2.6X1575L</text>
<text x="172.9" y="33.8">25X5X1575L</text>
<text x="195.7" y="33.8">2NOS</text>
<text x="196.5" y="30.2">1NO</text>
</g>
<g font-size="2.1">
<text x="129.5" y="274.5">TITLE:- WICKET GATE</text>
<text x="183.9" y="272.8">NIHVA TECHNOLOGIES</text>
<text x="187.1" y="275.2">PVT. LTD. PUNE</text>
<text x="4.4" y="291.3">Rev No.</text>
<text x="14.4" y="291.3">Revision</text>
<text x="70.1" y="291.3">Date</text>
<text x="82.6" y="291.1">Revised By</text>
</g>
<g font-size="1.9">
<text x="160.9" y="281.9">CLIENT - Rohit Nair</text>
<text x="160.9" y="287.2">PRODUCT - Wicket Gate</text>
<text x="160.9" y="284.6">LOCATION - Undri</text>
<text x="193.3" y="287.3">QTY:-01 NO</text>
<text x="160.7" y="292.6">SCALE: NTS</text>
<text x="161.6" y="289.9">DWG NO:-NIHVA/22-23/MFG/0052</text>
<text x="177.4" y="292.6">SCALE:--</text>
<text x="186.6" y="292.6">1:1</text>
<text x="190.9" y="292.6">SHEET: 01 OF 01</text>
<text x="197.6" y="289.9">REV- 0</text>
</g>
<g font-size="1.6">
<text x="136.9" y="279.5">NAME</text>
<text x="146.6" y="279.5">DATE</text>
<text x="154.9" y="279.5">SIGN</text>
<text x="184.7" y="279.7">Website:- www.nihva.com</text>
<text x="186.5" y="278.3">Email:- info@nihva.com</text>
<text x="187.5" y="276.7">Tel : 020 66304033</text>
</g>
<g font-size="1.4">
<text x="130.4" y="269.7">This drawing &amp; design is the property of NIHVA TECHNOLOGIES. Not to be sold or copied to any other concern.</text>
<text x="128.9" y="281.8">DRAWN</text>
<text x="136.5" y="281.5">SUJATA.B</text>
<text x="145.4" y="281.5">02/08/2022</text>
<text x="128.9" y="284.2">CHECK</text>
<text x="128.9" y="286.9">APPRD.</text>
<text x="135.8" y="284.2">MAHESH.S</text>
<text x="137" y="287">AMIT.K</text>
<text x="145.4" y="284.2">02/08/2022</text>
<text x="145.4" y="286.9">02/08/2022</text>
</g>
<text font-size="1.3" x="133.6" y="292.4">ALL DIMENSION ARE IN mm</text>
<text font-size="1.2" x="128.9" y="289.6">If any queries contact : design@nihva.com</text>
</svg>
